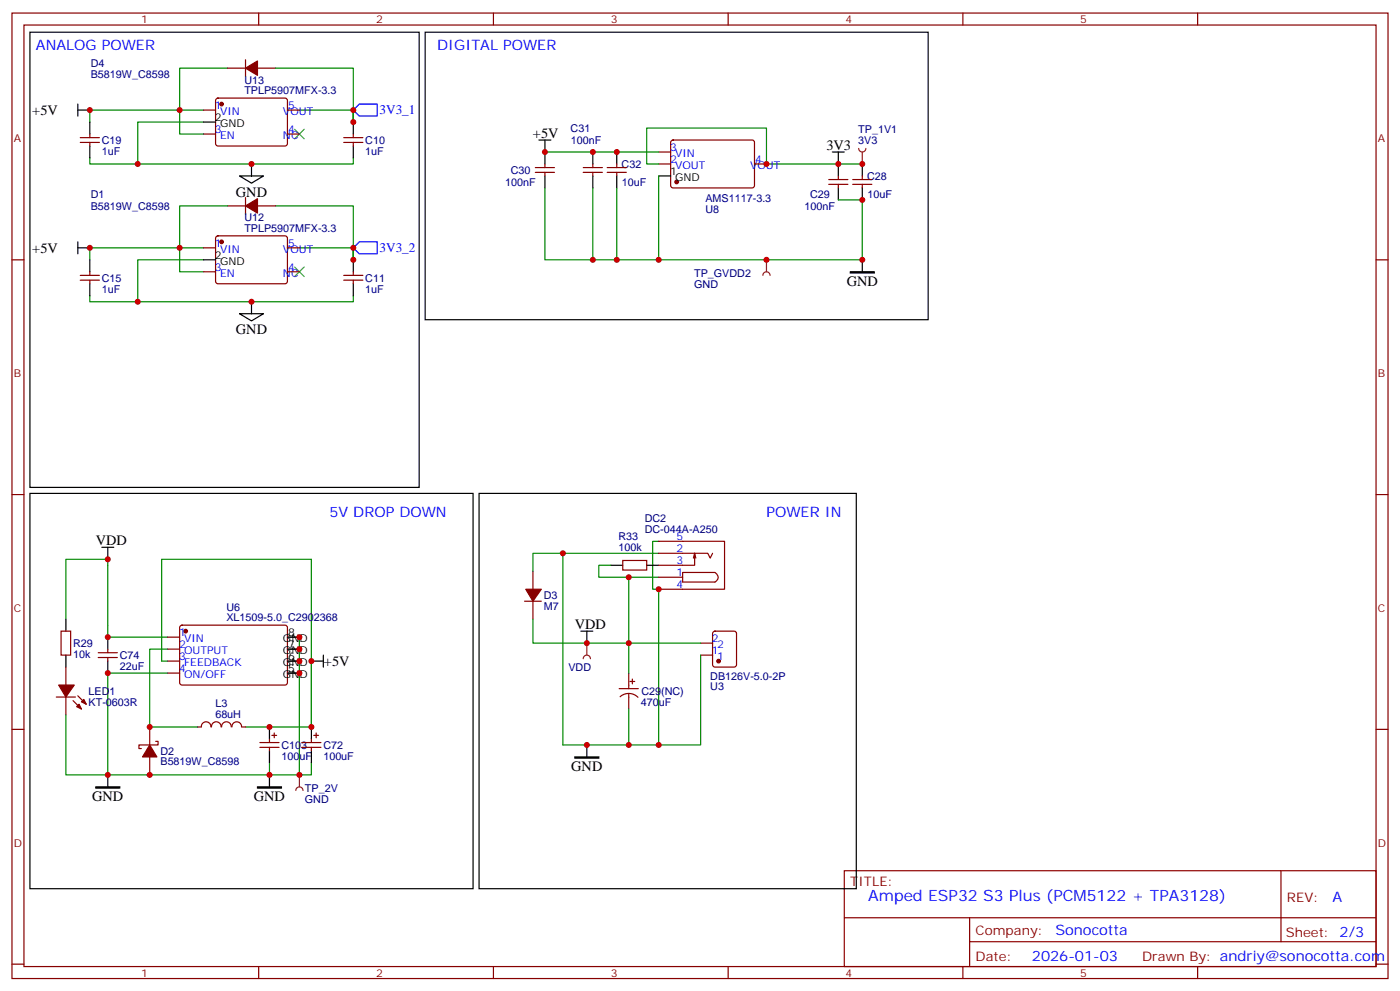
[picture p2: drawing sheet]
<svg xmlns="http://www.w3.org/2000/svg" width="412mm" height="292mm" viewBox="0 0 412 292" stroke-linecap="round" stroke-linejoin="round" font-family="sans-serif">
<g fill="none" stroke="#870000" stroke-width=".35">
<path d="M3.5 3.8h405.4v284.4h-405.4zM7.1 7.4h398.2v277.3h-398.2zM76.2 3.8v3.6M145.3 3.8v3.6M214.5 3.8v3.6M283.6 3.8v3.6M352.8 3.8v3.6M3.5 76.5h3.6M405.3 76.5h3.6M3.5 145.7h3.6M405.3 145.7h3.6M154.5 177.1h5"/>
<path d="M157 168.2v5.3M157 177.1v5.3M183.4 165.1h7.1v2.8h-7.1zM28.9 193.6h5.7M28.9 192.2h5.7M31.7 191.2v1M31.7 193.6v1.1M185.2 198.2v4.6M186.3 200v1.4M3.5 214.8h3.6M182.4 202.8h5.6M182.7 205.2a3.8 3.8 0 0 1 5.2 .2"/>
<path d="M185.2 204.2v4.6M185.6 200.7h1.4M405.3 214.8h3.6M248.7 256.4h156.6v28.3h-156.6zM377.3 256.5v20.8M248.7 270.3h156.5M285.6 277.3h119.6M285.6 270.3v14.1M3.5 284h3.6M76.2 284.7v3.5M145.3 284.7v3.5M214.5 284.7v3.5"/>
<path d="M283.6 284.7v3.5M352.8 284.7v3.5M405.3 284h3.6"/>
</g>
<path d="M8.8 145.3h130.5v116.4h-130.5zM141.1 145.3h111.1v116.4h-111.1zM179.9 166.5h3.5M190.5 166.5h3.5M31.7 187.6v3.6M31.7 194.7v3.5M171.1 185.9h3.5M172.9 185.9v3.5M172.9 219.4v3.5M31.7 228.2v3.5M79.4 228.2v3.5" fill="none" stroke="#000" stroke-width=".35"/>
<g fill="none" stroke="#008700" stroke-width=".35">
<path d="M194 159.4h-1.7v14.1h1.7v45.9h-28.2v-56.5h28.2M31.7 166.5v-1.8h-12.3v17.7M165.8 162.9h-8.8v5.3M194 170h-8.8v19.4M31.7 187.6h17.7M47.6 194.7h1.8M49.4 198.2h-17.7v30h47.7M49.4 191.2h-5.3v22.9h14.1M84.7 187.6h3.5v40.6M84.7 191.2h3.5M84.7 194.7h3.5M84.7 198.2h3.5"/>
<path d="M91.7 194.7v19.4h-19.4M157 182.4v7h28.2M185.2 189.4v8.8M185.2 208.8v10.6M79.4 224.7v3.5M91.7 224.7v3.5h-12.3"/>
</g>
<path d="M28.2 231.7h7.1v.4h-7.1zM75.8 231.7h7.1v.4h-7.1zM169.3 222.9h7.1v.4h-7.1z" fill="#000" stroke="#000" stroke-width=".35"/>
<path d="M154.9 173.5h4.6l-2.5 3.6z" fill="#870000" stroke="#870000" stroke-width=".35"/>
<path d="M87.1 232.8a1.06 1.06 0 0 1 1.1-1.1 1.06 1.06 0 0 1 1.1 1.1M88.2 228.2v3.5" fill="none" stroke="#8c2424" stroke-width=".35"/>
<circle cx="88.2" cy="228.2" r=".18" fill="#8c2424"/>
<path d="M31.7 166.5v21.1M179.9 166.5h-3.5v3.5h8.8M47.6 194.7v-30h44.1v49.4" fill="none" stroke="#008700" stroke-width=".35"/>
<path d="M30 161.2h3.5M31.7 161.2v3.5" fill="none" stroke="#000" stroke-width=".35"/>
<path d="M194 159.4h19.4v14.1h-19.4M194 162.9h14.5l.7 1.5 .7-1.5M194 170h7.1M201.1 168.6l9.6 .1a1.6 1.6 0 0 1 .6 2.1l-.7 .6h-9.5zM204.6 162.9v3.6h-10.6M204.6 162.9l-.3 1.5M204.6 162.9l.4 1.5" fill="none" stroke="#870000" stroke-width=".35"/>
<path d="M171.8 194a1.06 1.06 0 0 1 1.1-1.1 1.06 1.06 0 0 1 1 1.1M172.9 189.4v3.5" fill="none" stroke="#8c2424" stroke-width=".35"/>
<circle cx="172.9" cy="189.4" r=".18" fill="#8c2424"/>
<g fill="none" stroke="#870000" stroke-width=".35">
<path d="M72.3 17.6v4.9M26.5 39.5v1M67 20.1h5.3M75.8 20.1h5.3M104.1 39.5v1M23.6 41.9h5.7M23.6 40.5h5.7M26.5 41.9v1.1M72.3 58.2v4.9M101.2 41.9h5.7M101.2 40.5h5.7M104.1 41.9v1.1"/>
<path d="M67 60.6h5.3M75.8 60.6h5.3M23.6 82.5h5.7M23.6 81.1h5.7M26.5 80v1.1M26.5 82.5v1.1M101.2 82.5h5.7M101.2 81.1h5.7M104.1 80v1.1M104.1 82.5v1.1M49.4 187.6h3.5M49.4 191.2h3.5"/>
<path d="M49.4 194.7h3.5M49.4 198.2h3.5M53.2 184.3l.4-.2 30.6 .1 .5 .6-.1 16.5-.6 .5-30.7-.1-.4-.7v-16.2zM44.1 214.1v5.3M45.9 218.3h.7v1.1h-5.7v1.1h.7M76.6 218.7h5.6M79.4 217.6v1.1M80.1 216.6h1.4M80.8 215.9v1.4M88.9 218.7h5.6M91.7 217.6v1.1M92.4 216.6h1.4"/>
<path d="M93.1 215.9v1.4M44.1 222.9v5.3M76.6 220.1h5.6M79.4 220.1v1.1M88.9 220.1h5.6M91.7 220.1v1.1"/>
</g>
<g fill="#870000" stroke="#870000" stroke-width=".35">
<path d="M44.1 219.4l2.1 3.5h-4.2z"/>
<path d="M72.3 20.1l3.5-2.1v4.2z"/>
<path d="M72.3 60.6l3.5-2.1v4.3z"/>
<circle cx="54.7" cy="185.9" r=".53"/>
</g>
<g fill="none" stroke="#000" stroke-width=".35">
<path d="M8.8 9.5h114.7v134h-114.7zM22.9 32.4h3.6M22.9 30.7v3.5M26.5 35.9v3.6M104.1 35.9v3.6M26.5 43v3.5M70.6 51.8h7l-3.5 2.1zM74.1 48.3v3.5M104.1 43v3.5M22.9 71.2v3.6M22.9 73h3.6M26.5 76.5v3.5"/>
<path d="M104.1 76.5v3.5M26.5 83.6v3.5M70.6 92.4h7l-3.5 2.1zM74.1 88.9v3.5M104.1 83.6v3.5M84.7 198.2h3.5M84.7 194.7h3.5M84.7 191.2h3.5M84.7 187.6h3.5M91.7 194.7h3.5M95.2 192.9v3.6M79.4 214.1v3.5"/>
<path d="M91.7 214.1v3.5M79.4 221.2v3.5M91.7 221.2v3.5"/>
</g>
<g fill="none" stroke="#008700" stroke-width=".35">
<path d="M60 35.9h-19.4v12.4M60 32.4h-33.5v3.5M67 20.1h-14.1v19.4h7.1M81.1 20.1h23v15.8M88.2 32.4h15.9v3.5M104.1 32.4v3.5M26.5 46.5v1.8h77.6v-1.8M60 76.5h-19.4v12.4M60 73h-33.5v3.5M67 60.6h-14.1v19.4h7.1M81.1 60.6h23v15.9M88.2 73h15.9v3.5"/>
<path d="M104.1 73v3.5M26.5 87.1v1.8h77.6v-1.8"/>
</g>
<path d="M86.8 38.1l2.8 2.8M89.6 38.1l-2.8 2.8M86.8 78.6l2.8 2.9M89.6 78.6l-2.8 2.9" fill="none" stroke="#3c3" stroke-width=".35"/>
<path d="M105.8 30.7h5.3v3.5h-5.3l-1.7-1.8zM104.1 73l1.7-1.8h5.3v3.6h-5.3z" fill="none" stroke="#00f" stroke-width=".35"/>
<path d="M225.8 76.5v3.5M224.7 81.1a1.06 1.06 0 0 1 1.1-1.1 1.06 1.06 0 0 1 1 1.1" fill="none" stroke="#8c2424" stroke-width=".35"/>
<circle cx="225.8" cy="76.5" r=".18" fill="#8c2424"/>
<path d="M225.8 48.3h21.1" fill="none" stroke="#008700" stroke-width=".35"/>
<path d="M252.9 43.7a1.06 1.06 0 0 0 1.1 1.1 1.06 1.06 0 0 0 1.1-1.1M254 44.8v3.5" fill="none" stroke="#8c2424" stroke-width=".35"/>
<circle cx="254" cy="48.3" r=".18" fill="#8c2424"/>
<path d="M160.5 44.8h33.5M160.5 55.4v21.1h93.5v-17.6h-7.1M174.6 55.4v21.1M181.7 55.4v21.1M194 51.8v24.7M194 48.3h-3.5v-10.6h35.3v10.6M246.9 48.3h7.1M185.2 189.4h21.2M206.4 192.9v26.5h-12.4M19.4 210.6v17.6h12.3" fill="none" stroke="#008700" stroke-width=".35"/>
<g fill="none" stroke="#000" stroke-width=".35">
<path d="M125.2 9.5h148.2v84.7h-148.2zM60 35.9h3.5M158.7 41.2h3.6M160.5 41.2v7.1M160.5 51.8v3.6M174.6 44.8v3.5M174.6 51.8v3.6M181.7 44.8v3.5M181.7 51.8v3.6M194 51.8h3.6M245.2 44.8h3.5M246.9 44.8v7"/>
<path d="M246.9 55.4v3.5M254 48.3v3.5M254 55.4v3.5M60 76.5h3.5M254 76.5v3.5M19.4 182.4v3.5M19.4 192.9v3.6"/>
</g>
<g fill="none" stroke="#870000" stroke-width=".35">
<path d="M60 32.4h3.5M60 39.5h3.5M63.7 29.1l.5-.2h20l.5 .7-.1 13-.6 .4-20.1-.1-.4-.6v-12.7zM84.7 32.4h3.5M84.7 39.5h3.5M157.7 50.8h5.6M157.7 49.4h5.6M160.5 48.3v1.1M160.5 50.8v1M171.8 50.8h5.6M171.8 49.4h5.6M174.6 48.3v1.1"/>
<path d="M174.6 50.8v1M178.9 50.8h5.6M178.9 49.4h5.6M181.7 48.3v1.1M181.7 50.8v1M194 48.3h3.6M194 44.8h3.6M197.8 41.4l.5-.2 23.5 .1 .4 .6v13l-.7 .5-23.5-.1-.4-.7v-12.7zM222.2 48.3h3.6M244.1 54.3h5.7M244.1 52.9h5.7M246.9 51.8v1.1"/>
<path d="M246.9 54.3v1.1M251.2 54.3h5.6M251.2 52.9h5.6M254 51.8v1.1M254 54.3v1.1M60 73h3.5M63.7 69.7l.5-.2h20l.5 .7-.1 12.9-.6 .5-20.1-.1-.4-.6v-12.7zM84.7 73h3.5M60 80h3.5M84.7 80h3.5M18 185.9h2.8v7h-2.8zM19.4 196.5v5.3"/>
<path d="M206.4 192.9h3.5M206.4 189.4h3.5M210.1 186.1l.5-.2h5.7l.6 .4 .1 9.5-.5 .6-5.9 .1-.6-.5-.1-9.4zM16.6 205.3h5.6M19.4 205.3v5.3M21.5 206.3l2.5 2.5M22.9 204.9l2.5 2.5M62.1 214.1a1.41 1.41 0 0 0-1.4-1.5 1.41 1.41 0 0 0-1.4 1.5h-1.1M62.3 214.1a1.41 1.41 0 0 1 1.4-1.5 1.41 1.41 0 0 1 1.4 1.5M65.3 214.1a1.41 1.41 0 0 1 1.4-1.5 1.41 1.41 0 0 1 1.4 1.5M68.3 214.1a1.41 1.41 0 0 1 1.4-1.5 1.41 1.41 0 0 1 1.4 1.5M71.3 214.1h1"/>
</g>
<path d="M250.5 80h7v.4h-7z" fill="#000" stroke="#000" stroke-width=".35"/>
<g fill="#870000" stroke="#870000" stroke-width=".35">
<path d="M23.3 207.4l.7 1.4-1.4-.7z"/>
<path d="M24 206.7l.7-.7 .7 1.4z"/>
<path d="M17.3 201.8h4.6l-2.5 3.5z"/>
<circle cx="199.3" cy="53.6" r=".53"/>
<circle cx="65.3" cy="71.2" r=".53"/>
<circle cx="65.3" cy="30.7" r=".53"/>
<circle cx="211.7" cy="194.7" r=".53"/>
</g>
<g fill="#c00">
<circle cx="172.9" cy="219.4" r=".88"/>
<circle cx="172.9" cy="189.4" r=".88"/>
<circle cx="91.7" cy="214.1" r=".88"/>
<circle cx="185.2" cy="189.4" r=".88"/>
<circle cx="185.2" cy="219.4" r=".88"/>
<circle cx="185.2" cy="170" r=".88"/>
<circle cx="165.8" cy="162.9" r=".88"/>
<circle cx="79.4" cy="228.2" r=".88"/>
<circle cx="31.8" cy="228.2" r=".88"/>
<circle cx="88.2" cy="228.2" r=".88"/>
<circle cx="88.2" cy="191.2" r=".88"/>
<circle cx="88.2" cy="194.7" r=".88"/>
<circle cx="88.2" cy="198.2" r=".88"/>
<circle cx="31.8" cy="187.6" r=".88"/>
<circle cx="31.8" cy="198.2" r=".88"/>
<circle cx="91.7" cy="194.7" r=".88"/>
<circle cx="194" cy="173.5" r=".88"/>
<circle cx="44.1" cy="214.1" r=".88"/>
<circle cx="44.1" cy="228.2" r=".88"/>
<circle cx="88.2" cy="187.6" r=".88"/>
<circle cx="79.4" cy="214.1" r=".88"/>
<circle cx="26.5" cy="32.4" r=".88"/>
<circle cx="52.9" cy="32.4" r=".88"/>
<circle cx="104.1" cy="32.4" r=".88"/>
<circle cx="104.1" cy="73" r=".88"/>
<circle cx="52.9" cy="73" r=".88"/>
<circle cx="26.5" cy="73" r=".88"/>
<circle cx="74.1" cy="48.3" r=".88"/>
<circle cx="40.6" cy="48.3" r=".88"/>
<circle cx="74.1" cy="88.9" r=".88"/>
<circle cx="40.6" cy="88.9" r=".88"/>
<circle cx="104.1" cy="35.9" r=".88"/>
<circle cx="104.1" cy="76.5" r=".88"/>
<circle cx="254" cy="48.3" r=".88"/>
<circle cx="174.6" cy="44.8" r=".88"/>
<circle cx="160.5" cy="44.8" r=".88"/>
<circle cx="246.9" cy="48.3" r=".88"/>
<circle cx="254" cy="58.9" r=".88"/>
<circle cx="181.7" cy="44.8" r=".88"/>
<circle cx="225.8" cy="48.3" r=".88"/>
<circle cx="254" cy="76.5" r=".88"/>
<circle cx="225.8" cy="76.5" r=".88"/>
<circle cx="174.6" cy="76.5" r=".88"/>
<circle cx="181.7" cy="76.5" r=".88"/>
<circle cx="194" cy="76.5" r=".88"/>
<circle cx="31.8" cy="164.7" r=".88"/>
<circle cx="194" cy="219.4" r=".88"/>
</g>
<text font-size="4.6" fill="#00f" x="255.8" y="265.3">Amped ESP32 S3 Plus (PCM5122 + TPA3128)</text>
<g font-size="4.2" fill="#00f">
<text x="10.6" y="14.8">ANALOG POWER</text>
<text x="128.8" y="14.8">DIGITAL POWER</text>
<text x="97" y="152.4">5V DROP DOWN</text>
<text x="225.8" y="152.4">POWER IN</text>
<text x="392.5" y="265.7">A</text>
<text x="310.9" y="275.3">Sonocotta</text>
<text x="304" y="283.1">2026-01-03</text>
</g>
<g font-size="4.2">
<text x="9.5" y="33.8">+5V</text>
<text x="157" y="40.5">+5V</text>
<text x="243.4" y="44.1">3V3</text>
<text x="69.5" y="57.9">GND</text>
<text x="9.5" y="74.4">+5V</text>
<text x="249.4" y="84.4">GND</text>
<text x="69.5" y="98.5">GND</text>
<text x="28.2" y="160.5">VDD</text>
<text x="169.3" y="185.2">VDD</text>
<text x="95.4" y="196.1">+5V</text>
<text x="168.3" y="227.2">GND</text>
<text x="27.2" y="236">GND</text>
<text x="74.8" y="236">GND</text>
</g>
<g font-size="3.9" fill="#00f">
<text x="111.8" y="33.5">3V3_1</text>
<text x="111.8" y="74.1">3V3_2</text>
</g>
<g font-size="3.9" fill="#800">
<text x="250.5" y="261">TITLE:</text>
<text x="379.1" y="265.7">REV:</text>
<text x="287.4" y="275.2">Company:</text>
<text x="378.7" y="275.8">Sheet: 2/3</text>
<text x="287.4" y="282.9">Date:</text>
<text x="336.4" y="283">Drawn By: andriy@sonocotta.com</text>
</g>
<g font-size="3.2" fill="#800">
<text x="41.6" y="6.8">1</text>
<text x="110.8" y="6.8">2</text>
<text x="179.9" y="6.8">3</text>
<text x="249.1" y="6.8">4</text>
<text x="318.2" y="6.8">5</text>
<text x="4.1" y="41.9">A</text>
<text x="405.9" y="41.9">A</text>
<text x="4.1" y="111.1">B</text>
<text x="405.9" y="111.1">B</text>
<text x="4.1" y="180.2">C</text>
<text x="405.9" y="180.2">C</text>
<text x="4.1" y="249.4">D</text>
<text x="405.9" y="249.4">D</text>
<text x="41.6" y="287.7">1</text>
<text x="110.8" y="287.7">2</text>
<text x="179.9" y="287.7">3</text>
<text x="249.1" y="287.7">4</text>
<text x="318.2" y="287.7">5</text>
</g>
<g font-size="3.2" fill="#000080">
<text x="26.7" y="23.1">B5819W_C8598</text>
<text x="26.7" y="19.8">D4</text>
<text x="72" y="27.7">TPLP5907MFX-3.3</text>
<text x="72" y="24.6">U13</text>
<text x="168.1" y="38.9">C31</text>
<text x="252.8" y="39.1">TP_1V1</text>
<text x="30" y="45.6">1uF</text>
<text x="30" y="42.5">C19</text>
<text x="107.6" y="45.6">1uF</text>
<text x="107.6" y="42.5">C10</text>
<text x="168.2" y="42.4">100nF</text>
<text x="252.8" y="42.4">3V3</text>
<text x="150.4" y="51.2">C30</text>
<text x="183.1" y="49.4">C32</text>
<text x="255.4" y="53">C28</text>
<text x="26.7" y="58.4">D1</text>
<text x="148.8" y="54.7">100nF</text>
<text x="183.2" y="54.7">10uF</text>
<text x="207.8" y="59.4">AMS1117-3.3</text>
<text x="238.6" y="58.3">C29</text>
<text x="255.5" y="58.3">10uF</text>
<text x="26.7" y="61.8">B5819W_C8598</text>
<text x="72" y="65.2">U12</text>
<text x="207.8" y="62.7">U8</text>
<text x="237" y="61.8">100nF</text>
<text x="72" y="68.3">TPLP5907MFX-3.3</text>
<text x="30" y="83">C15</text>
<text x="107.6" y="83">C11</text>
<text x="204.5" y="81.5">TP_GVDD2</text>
<text x="30" y="86.2">1uF</text>
<text x="107.6" y="86.2">1uF</text>
<text x="204.5" y="84.7">GND</text>
<text x="189.9" y="153.9">DC2</text>
<text x="182.2" y="159.1">R33</text>
<text x="189.9" y="157">DC-044A-A250</text>
<text x="182.2" y="162.3">100k</text>
<text x="66.7" y="179.9">U6</text>
<text x="160.2" y="179.7">M7</text>
<text x="160.2" y="176.5">D3</text>
<text x="66.7" y="183">XL1509-5.0_C2902368</text>
<text x="21.5" y="190.5">R29</text>
<text x="21.5" y="193.8">10k</text>
<text x="35.3" y="197.3">22uF</text>
<text x="35.3" y="194.1">C74</text>
<text x="167.4" y="197.6">VDD</text>
<text x="209.2" y="200.2">DB126V-5.0-2P</text>
<text x="209.2" y="203.3">U3</text>
<text x="26.1" y="208">KT-0603R</text>
<text x="26.1" y="204.7">LED1</text>
<text x="63.4" y="208.4">L3</text>
<text x="188.7" y="207.8">470uF</text>
<text x="188.9" y="204.6">C29(NC)</text>
<text x="63.4" y="211.5">68uH</text>
<text x="82.9" y="220.5">C103</text>
<text x="95.2" y="220.5">C72</text>
<text x="47.3" y="225.4">B5819W_C8598</text>
<text x="47.3" y="222.3">D2</text>
<text x="82.9" y="223.7">100uF</text>
<text x="95.2" y="223.7">100uF</text>
<text x="89.8" y="233.2">TP_2V</text>
<text x="89.8" y="236.4">GND</text>
</g>
<g font-size="3.2" fill="#00f">
<text x="63.3" y="32.1">1</text>
<text x="64.8" y="33.8">VIN</text>
<text x="83.4" y="33.8">VOUT</text>
<text x="84.8" y="32.1">5</text>
<text x="63.3" y="39.1">3</text>
<text x="64.8" y="40.9">EN</text>
<text x="83.4" y="40.9">NC</text>
<text x="84.8" y="39.1">4</text>
<text x="197.4" y="47.9">2</text>
<text x="197.4" y="44.4">3</text>
<text x="198.9" y="46.2">VIN</text>
<text x="222.4" y="47.9">4</text>
<text x="198.9" y="49.7">VOUT</text>
<text x="220.9" y="49.7">VOUT</text>
<text x="63.3" y="72.6">1</text>
<text x="64.8" y="74.4">VIN</text>
<text x="83.4" y="74.4">VOUT</text>
<text x="84.8" y="72.6">5</text>
<text x="63.3" y="79.7">3</text>
<text x="64.8" y="81.5">EN</text>
<text x="83.4" y="81.5">NC</text>
<text x="84.8" y="79.7">4</text>
<text x="199.3" y="159.1">5</text>
<text x="199.3" y="166.1">3</text>
<text x="199.3" y="162.6">2</text>
<text x="199.3" y="173.2">4</text>
<text x="199.3" y="169.7">1</text>
<text x="52.7" y="187.3">1</text>
<text x="52.7" y="190.8">2</text>
<text x="54.2" y="189.1">VIN</text>
<text x="209.7" y="189.1">2</text>
<text x="211.2" y="190.8">2</text>
<text x="52.7" y="194.3">3</text>
<text x="52.7" y="197.9">4</text>
<text x="54.2" y="192.6">OUTPUT</text>
<text x="54.2" y="196.1">FEEDBACK</text>
<text x="209.7" y="192.6">1</text>
<text x="211.2" y="194.3">1</text>
<text x="54.2" y="199.6">ON/OFF</text>
</g>
<g font-size="3.2">
<text x="63.3" y="35.6">2</text>
<text x="64.8" y="37.4">GND</text>
<text x="197.4" y="51.5">1</text>
<text x="198.9" y="53.2">GND</text>
<text x="63.3" y="76.2">2</text>
<text x="64.8" y="77.9">GND</text>
<text x="83.4" y="189.1">GND</text>
<text x="84.8" y="190.8">7</text>
<text x="84.8" y="187.3">8</text>
<text x="83.4" y="196.1">GND</text>
<text x="83.4" y="192.6">GND</text>
<text x="84.8" y="197.9">5</text>
<text x="84.8" y="194.3">6</text>
<text x="83.4" y="199.6">GND</text>
</g>
</svg>
